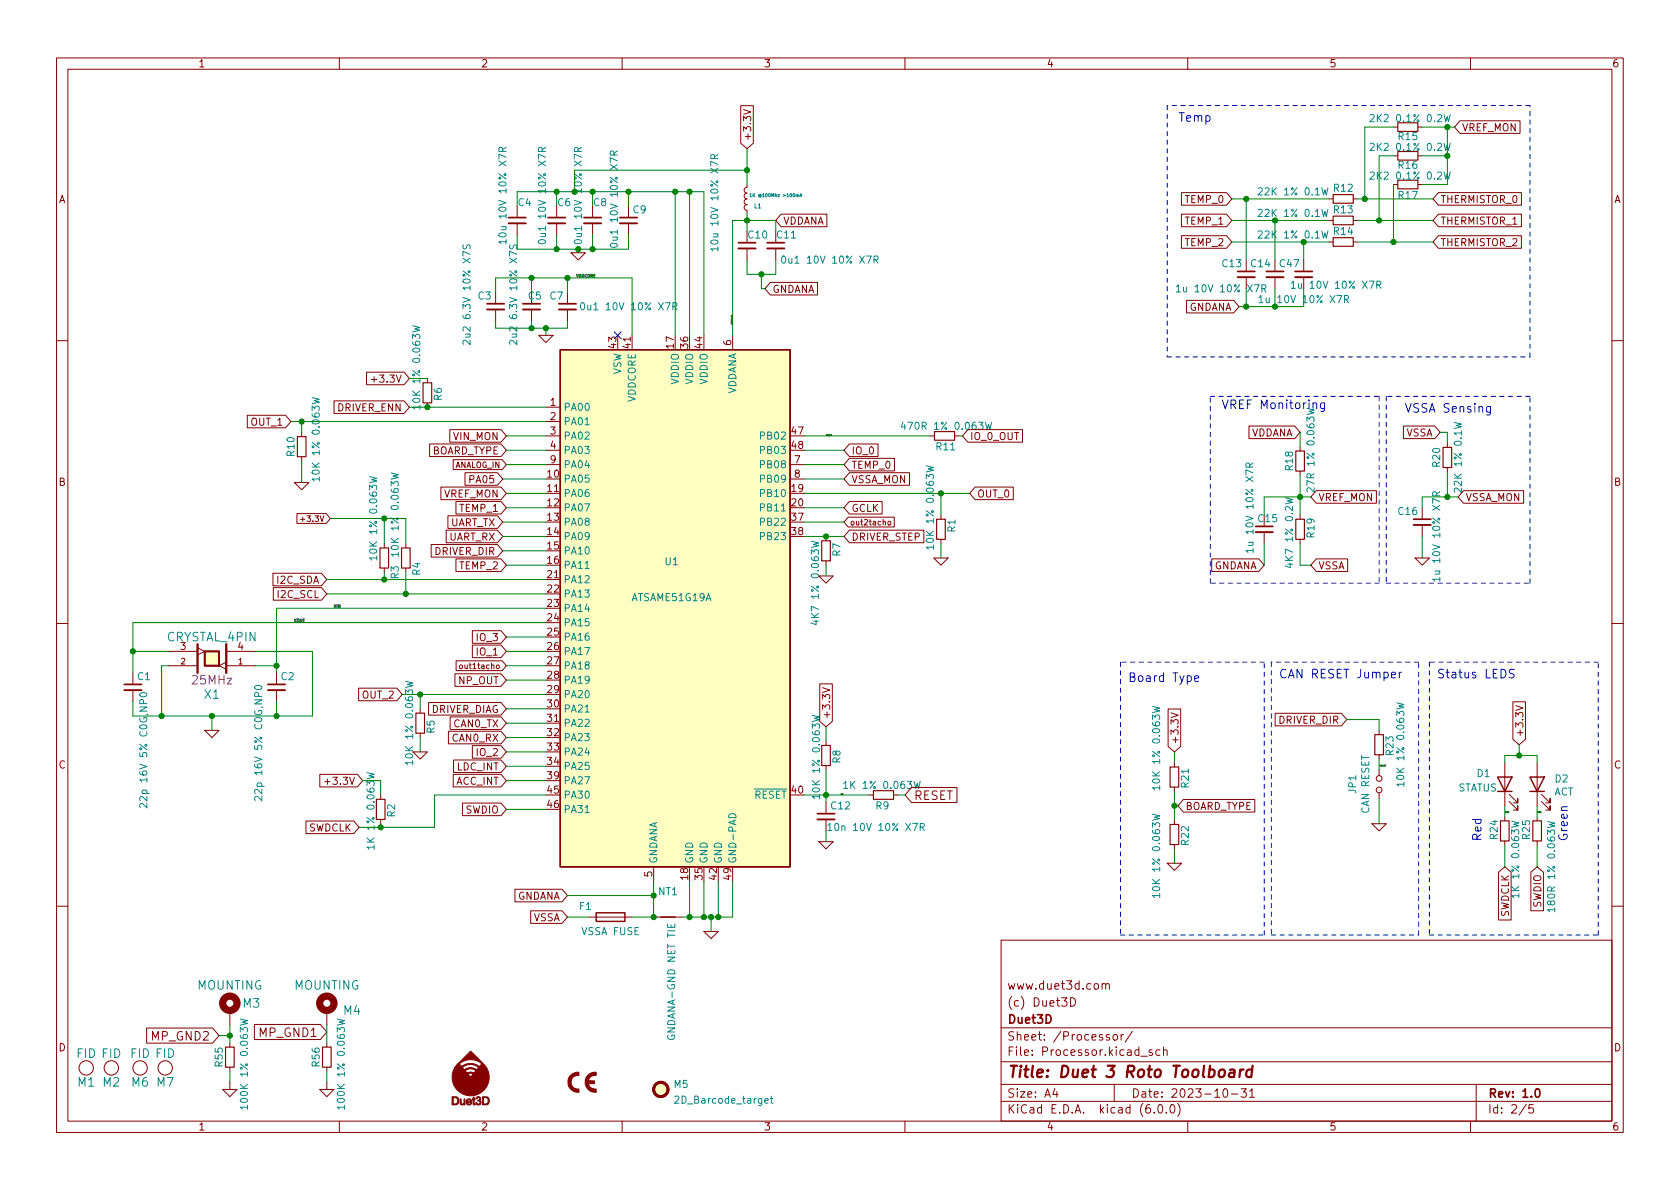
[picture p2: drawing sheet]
<svg xmlns="http://www.w3.org/2000/svg" width="297mm" height="210mm" viewBox="0 0 297 210" stroke-linecap="round" stroke-linejoin="round" font-family="sans-serif">
<g fill="none" stroke="#840000" stroke-width=".18">
<path d="M10 10.2h277v190.1h-277zM12 12.2h273v186.1h-273zM60 10.2v2M110 10.2v2M131 18.7h2.2v6.6l-1.1 1-1.1-1zM131.5 19.4l1.2 .4-1.2 .4M160 10.2v2M210 10.2v2M260 10.2v2M91.4 36.4v2.1M91.4 39.5v2M98.4 36.4v2.1"/>
<path d="M98.4 39.5v2M104.8 36.4v2.1M104.8 39.5v2M111.1 36.4v2.1M111.1 39.5v2M132.1 32.6v.5l-.4 .2-.1 .4 .1 .3 .4 .2-.3 .1-.2 .3 .1 .4 .4 .2-.4 .2-.1 .4 .2 .3 .3 .1-.4 .1-.1 .4 .1 .4 .4 .1v.5M138.1 37.9h8.1v2.2h-8.1l-.9-1.1zM208.9 34.1h8l.9 1.1-.9 1.1h-8zM208.9 37.9h8l.9 1.1-.9 1.1h-8zM234.9 39h.8M234.9 35.2h.8M239.3 39h.7"/>
<path d="M239.3 35.2h.7M246.4 22.5h.7M246.4 27.6h.7M246.4 32.6h.7M250.7 22.5h.8M250.7 27.6h.8M250.7 32.6h.8M254.3 37.9h14.7v2.2h-14.7l-.9-1.1zM254.3 34.1h14.7v2.2h-14.7l-.9-1.1zM258.1 21.4h10.7v2.2h-10.7l-.9-1.1zM87.6 51.7v2M87.6 54.7v2.1"/>
<path d="M94 51.7v2M94 54.7v2.1M95.2 59.3h2.6l-1.3 1.3zM100.3 51.7v2M100.3 54.7v2.1M101 44.7h2.5l-1.3 1.3zM111.8 59.3v2.5M129.5 59.3v2.5M132.1 40.9v2M132.1 43.9v2.1M136.2 49.9h8.3v2.3h-8.3l-.9-1.2zM137.2 40.9v2"/>
<path d="M137.2 43.9v2.1M208.9 41.7h8l.9 1.1-.9 1.1h-8zM209.8 53.1h8.3l1 1.1-1 1.1h-8.3zM220.3 46v2M220.3 49v2M225.4 46v2M225.4 49v2M230.5 46v2M230.5 49v2M234.9 42.8h.8M239.3 42.8h.7M254.3 41.7h14.7v2.2h-14.7l-.9-1.1z"/>
<path d="M10 60.2h2M43.7 73.4h6.8l.9 1.1-.9 1.2h-6.8zM53.3 76.4v.8M59.1 70.9h12.3l1 1.1-1 1.1h-12.3zM64.8 65.8h6.6l1 1.1-1 1.1h-6.6zM65.7 67.1h.9M75.6 66.9v.8M75.6 71.2v.8M76 78.5h12.6l.9 1.1-.9 1.1h-12.6zM79.5 76h9.1l.9 1.1-.9 1.1h-9.1zM96.5 72h2.6M96.5 74.5h2.6"/>
<path d="M96.5 77.1h2.6M96.5 79.6h2.6M150.2 78.5h5v2.2h-5l-1-1.1zM164.5 77.1h.7M168.8 77.1h.7M171.1 76h9.7v2.2h-9.7l-.9-1.1zM220.8 75.3h8.1l1 1.1-1 1.2h-8.1zM229.9 79v.8M248.1 75.3h5.6l.9 1.1-.9 1.2h-5.6zM255.9 78.4v.7M285 60.2h2M52.1 85.3h2.5l-1.3 1.3z"/>
<path d="M52.5 90.8h5.2l.7 .9-.7 .9h-5.2zM53.2 91.8h.7M53.3 80.8v.7M67.9 96.1v.8M71.8 96.1v.8M76.2 96.3h11.7l1 1.1-1 1.1h-11.7zM78 86.1h10.6l.9 1.1-.9 1.2h-10.6zM78.9 93.8h9l1 1.1-1 1.1h-9zM79.2 91.2h8.7l1 1.1-1 1.1h-8.7zM80.1 81.3h8.7l.7 .9-.7 .8h-8.7zM80.6 88.7h8l.9 1.1-.9 1.1h-8zM80.6 98.8h8l.9 1.1-.9 1.2h-8z"/>
<path d="M82.2 83.6h5.7l1 1.1-1 1.1h-5.7zM96.5 87.2h2.6M96.5 82.2h2.6M139.7 82.2h2.5M139.7 84.7h2.5M146 94.9v.7M146 99.2v.7M150 91.5h8.1v1.7h-8.1l-.8-.9zM150.2 81.1h7.9v2.2h-7.9l-1-1.1zM150.2 93.8h13.1v2.2h-13.1l-1-1.1zM150.2 83.6h10.6v2.2h-10.6l-1-1.1zM150.2 88.7h5.8v2.2h-5.8l-1-1.1z"/>
<path d="M157 92.3l.2-.1 .3 .1-.1 .5-.4-.1zM165.1 98.7h2.5l-1.2 1.2zM166.4 91.1v.7M166.4 95.4v.7M172.4 86.1h6.8v2.3h-6.8l-1-1.2zM214.2 98.8h8.4l.9 1.1-.9 1.2h-8.4zM223.5 91.1v2M223.5 94.1v2M229.9 83.3v.8M229.9 91.1v.7M229.9 95.4v.7M232.7 86.8h10.7v2.2h-10.7l-.9-1.1z"/>
<path d="M232.7 98.8h5.6v2.3h-5.6l-.9-1.2zM250.2 98.7h2.5l-1.2 1.2zM251.5 89.8v2M251.5 92.8v2.1M255.9 82.7v.7M258.8 86.8h10.6v2.2h-10.6l-1-1.1zM10 110.2h2M23.5 119v2M29.8 117.7h5.1M29.8 115.2h5.1M34.9 114.5l1.3 .7-1.3 .6M40 117.1l-1.3 .6 1.3 .7"/>
<path d="M40 117.7h5.1M40 115.2h5.1M48.3 101.4h8.5l1 1.1-1 1.1h-8.5zM48.3 103.9h8.5l1 1.1-1 1.1h-8.5zM48.9 119v2M67.9 100.5v.7M71.8 100.5v.7M80.4 119.2h8.2l.9 1.1-.9 1.1h-8.2zM80.6 116.9h8.2l.7 .8-.7 .9h-8.2zM81.3 117.7l.1-.1 .3 .1v.5l-.4-.1zM83.5 114.1h5.1l.9 1.1-.9 1.1h-5.1zM83.5 111.5h5.1l.9 1.1-.9 1.2h-5.1z"/>
<path d="M96.5 102.5h2.6M144.8 101.8h2.5l-1.3 1.3zM285 110.2h2M23.5 122v2.1M36.2 129.2h2.5l-1.2 1.2zM48.9 122v2.1M56.5 136.9h6.7l.9 1.1-.9 1.2h-6.7zM57.4 138.2h1M63.4 121.7h6.8l.9 1.1-.9 1.1h-6.8zM73 133h2.6l-1.3 1.2zM74.3 125.3v.8M74.3 129.7v.7"/>
<path d="M75.8 124.2h12.8l.9 1.1-.9 1.2h-12.8zM79.3 129.3h9.3l.9 1.1-.9 1.1h-9.3zM79.6 126.8h9l.9 1.1-.9 1.1h-9zM80.1 136.9h8.5l.9 1.1-.9 1.2h-8.5zM80.2 134.4h8.4l.9 1.1-.9 1.1h-8.4zM83.5 131.9h5.1l.9 1.1-.9 1.1h-5.1zM96.5 127.9h2.6M144.9 120.9h2.3v6.7l-1.2 .9-1.1-.9zM145.4 121.6l1.3 .4-1.3 .5M146 131.1v.7M146 135.4v.7M161.2 139.2h8v2.7h-8l-1.2-1.3z"/>
<path d="M206.5 125.4h2.3v6.6l-1.2 1-1.1-1zM207 126.1l1.3 .4-1.3 .4M207.6 134.9v.7M207.6 139.2v.7M225.5 126.1h11.7l.9 1.1-.9 1.2h-11.7zM243.8 129.2v.7M243.8 133.5v.7M243.8 136.1v1.1M266.1 134.9v7.6M267.5 124.1h2.2v6.6l-1.1 1-1.1-1zM268 124.8l1.3 .4-1.3 .4M271.8 134.9v7.6"/>
<path d="M54.1 145.2h8.4l1 1.1-1 1.1h-8.4zM67.3 140.6v.7M67.3 144.9v.8M81.8 142h6.8l.9 1.1-.9 1.1h-6.8zM91 157.3h8.4l.9 1.1-.9 1.1h-8.4zM115.6 153.3v2.5M144.8 148.8h2.5l-1.3 1.3zM146 141.9v2M146 144.9v2M153.7 140.6h.7M158 140.6h.7M206.4 152.6h2.5l-1.3 1.3z"/>
<path d="M207.6 145v.8M207.6 149.3v.8M209.2 141.4h12.7v2.2h-12.7l-.9-1.1zM242.6 145.7h2.5l-1.3 1.2zM243.8 140.2v1M265 154.2l1.1-.9 1.1 .9v8.5h-2.2zM266.1 144.4v.8M266.1 148.7v.8M266.8 141.7l1.6 1.6v-.8v.8h-.8M266.8 140.5l1.6 1.5v-.8v.8h-.8M270.7 154.2l1.1-.9 1.1 .9v6.9h-2.2zM271.8 144.4v.8"/>
<path d="M271.8 148.7v.8M272.5 141.7l1.6 1.6v-.8v.8h-.8M272.5 140.5l1.6 1.5v-.8v.8h-.8M10 160.2h2M40.6 178.7v2.5M57.8 178.7v2.5M93.8 161.1h5.6l.9 1.1-.9 1.1h-5.6zM104.1 162.2h7.7M115.6 162.2h5M124.5 164.7h2.5l-1.3 1.3zM177 166.3h108v32h-108zM189.3 176.4a.76 .76 0 0 1 .9 .8 .76 .76 0 0 1-.9 .7z"/>
<path d="M194.9 174.1l.2-.2 .3 .1 .1 .9M194.9 173.9v1M195.5 174.1l.2-.2 .4 .1v.9M285 160.2h2M25.9 181.8h11.7l1.1 1.3-1.1 1.4h-11.7zM40.6 191.4v1.3h1.3l-1.3 1.2-1.2-1.2h1.2M40.6 184.4v.8M40.6 188.7v.8M45 181.2h11.6l1.2 1.3-1.2 1.3h-11.6zM57.8 191.4v1.3h1.3l-1.3 1.2-1.3-1.2h1.3M57.8 184.4v.8M57.8 188.7v.8"/>
<path d="M60 198.3v2M110 198.3v2M160 198.3v2M177 194.8h108M177 191.8h108M177 187.8h108M177 181.8h108M186.5 192.5l-.4 1h1M186.9 193v1M196.1 183l-.3-.1-.2 .2v.3l.5 .1v.4h-.5M196.9 183.1l.2-.2 .4 .2 .1 .5-.2 .3h-.3l-.2-.1zM197 191.8v3"/>
<path d="M198.2 182.9v1M198.6 182.9l-.2 .1-.2 .2M200.2 182.4l-1.3 1.9M201.7 186.8h1.2M203.7 185.7l-.3-.1-.3 .2 .1 .3 .5 .1v.4h-.6M204.1 196.7v.1M204.9 195.4l.2-.1a.81 .81 0 0 1 .6 .7 .81 .81 0 0 1-.3 .8h-.2a.81 .81 0 0 1-.6-.6 .81 .81 0 0 1 .3-.8zM205.1 185.7l-.5-.1-.2 .3v.4l.1 .3h.6M205.7 185.8l.2-.2 .4 .1 .1 .9M205.7 185.1v1.5M206.2 196.7v.1M207.1 195.4l.1-.1a.81 .81 0 0 1 .6 .7 .81 .81 0 0 1-.3 .8h-.1a.81 .81 0 0 1-.6-.6 .81 .81 0 0 1 .3-.8z"/>
<path d="M208.2 195.1a1.72 1.72 0 0 1 0 2.3M210 198.3v2M216.4 192.6l.2-.1a.81 .81 0 0 1 .6 .7 .81 .81 0 0 1-.3 .8h-.2a.81 .81 0 0 1-.6-.6 .81 .81 0 0 1 .3-.8zM217.7 193.5h1.2M219.4 192.5h1l-.5 .6 .4 .1v.7l-.2 .1h-.5l-.2-.1M220.9 193l.5-.5v1.5M220.9 194h.9M260 198.3v2M261 191.8v6.5M269.9 195.3l-1.3 1.9M271.1 195.3h-.7l-.1 .7 .2-.1 .5 .1 .2 .2-.1 .5-.2 .1-.6-.1"/>
<circle cx="243.8" cy="137.7" r=".51"/>
<circle cx="243.8" cy="139.7" r=".51"/>
<circle cx="15.2" cy="188.8" r="1.27"/>
<circle cx="19.7" cy="188.8" r="1.27"/>
<circle cx="24.8" cy="188.8" r="1.27"/>
<circle cx="29.2" cy="188.8" r="1.27"/>
</g>
<g fill="none" stroke="#840000" stroke-width=".3">
<path d="M89.9 38.5h3.1M96.9 38.5h3M103.3 38.5h3M109.6 38.5h3M86.1 53.7h3.1M92.5 53.7h3M98.8 53.7h3.1M130.6 42.9h3M135.6 42.9h3.1M218.8 48h3.1M223.9 48h3M229 48h3"/>
<path d="M222 93.1h3M249.9 91.8h3.1M36.2 115.2h2.5v2.5h-2.5zM22 121h3M47.4 121h3M144.5 143.9h3.1M271.6 192.6l.2-.1a.82 .82 0 0 1 .6 .7 .82 .82 0 0 1-.3 .8h-.2a.81 .81 0 0 1-.6-.6 .81 .81 0 0 1 .3-.8z"/>
</g>
<path d="M217.5 189.2l.2-.1 .5 .1v1.3M218.3 189.6l-.7 .1a.4 .4 0 0 0-.3 .3 .4 .4 0 0 0 .2 .5l.7-.1M219.3 189.1l-.2 1.4M219.9 189.1l-.4 .1-.2 .3M221.4 189.2a.66 .66 0 0 0-1 .3l-.1 .6 .2 .3 .2 .1 .5-.1M221.5 188.5l-.3 2" fill="none" stroke="#840000" stroke-width=".4"/>
<g fill="#ffffc2" stroke="#ffffc2" stroke-width=".18">
<path d="M99.1 61.8h40.6v91.5h-40.6z"/>
<path d="M36.2 115.2h2.5v2.5h-2.5z"/>
<circle cx="116.8" cy="192.7" r="1.27"/>
</g>
<path d="M99.1 61.8h40.6v91.5h-40.6zM264.8 137.4h2.5l-1.2 2.5zM264.8 139.9h2.5M270.5 137.4h2.5l-1.2 2.5zM270.5 139.9h2.5M105.4 161.4h5.1v1.5h-5.1zM116.8 162.2h2.6" fill="none" stroke="#840000" stroke-width=".25"/>
<g fill="none" stroke="#008484" stroke-width=".18">
<path d="M88.9 26.8l-.1-.6-.2-.1h-.3l-.1 .7h1.3M89.5 26.1l-.6 .4M95.9 26.8l-.1-.6-.2-.1h-.3l-.1 .7h1.3M96.5 26.1l-.6 .4M102.2 26.8l-.1-.6-.1-.1h-.3l-.2 .7h1.3M102.8 26.1l-.6 .4M108.6 27.4l-.1-.6-.2-.1h-.3l-.1 .7h1.3M109.2 26.7l-.6 .4M126.3 28v-.6l-.2-.1-.3 .1-.1 .6h1.2M126.9 27.3l-.6 .4M132.6 34.4l.1-.2v.6M132.6 34.8h.3"/>
<path d="M141.4 34.8l.2-.6 .2 .6M141.5 34.6h.2M222.5 37.1l.4-.1 .3 .4-.8 .9h.8M222.5 33.3l.4-.1 .3 .4-.8 .9h.8M233.7 37l.3 1.3 .3-.9 .2 .9 .3-1.3M233.7 33.2l.3 1.3 .3-.9 .2 .9 .3-1.3M242.3 20.4l.4-.1 .3 .3-.8 .9h.8M242.3 25.5l.4-.2 .3 .4-.8 .9h.8M242.3 30.5l.4-.1 .3 .4-.8 .9h.8M255.3 20.3l.3 1.2 .3-.9 .2 .9 .3-1.2M255.3 25.3l.3 1.3 .3-.9 .2 .9 .3-1.3M255.3 30.4l.3 1.3 .3-.9 .2 .9 .3-1.3"/>
<path d="M73 57.6l1.2 .3-.9 .3 .9 .2-1.2 .3M81.9 43.3v.5l.1 .2h.3l.3-.6 .3-.1 .2 .2v.5M89.5 42.7h-1.3l.4 .4M89.5 42.4v.7M90.2 43.3l-.1 .5 .1 .2h.4l.2-.6 .3-.1 .3 .2-.1 .5M95.3 42.5a.69 .69 0 0 1 1.2 .3 .72 .72 0 0 1-1.3-.1zM101.7 42.5a.69 .69 0 0 1 1.1 .3 .72 .72 0 0 1-1.3-.1zM102.8 53.6l.1-.1a.68 .68 0 0 1 .5 .7 .68 .68 0 0 1-.5 .6l-.1-.1-.2-.4zM108 43.1a.69 .69 0 0 1 1.2 .3 .72 .72 0 0 1-1.3-.1zM119 54.2l.6-.1 .1-.1-.1-.4-.6-.1v1.3M119.3 54.2l.4 .6M126.9 44h-1.2l.3 .4"/>
<path d="M126.9 43.7v.7M138.3 45.4l.2-.1a.68 .68 0 0 1 .4 .6 .68 .68 0 0 1-.4 .6l-.2-.1-.1-.3zM154.5 45.9h.6l.2-.2-.1-.3-.7-.1v1.2M154.8 45.9l.5 .6M208 50.7l.4-.3v1.2M208 51.6h.7M222.5 40.9l.4-.1 .3 .4-.8 .9h.8M222.6 52.6l.4-.3v1.2M222.6 53.5h.7M223.1 51h.6l.1-.2v-.3l-.7-.1v1.2M223.4 51l.4 .6M228.3 50.1l.4-.4v1.3"/>
<path d="M228.3 51h.7M233.7 40.8l.3 1.3 .3-.9 .2 .9 .3-1.3M237.7 52.9h.6l.1-.2v-.3l-.7-.1v1.2M238 52.9l.4 .6M243.4 50.4l.6-.1 .2-.2-.1-.3-.7-.1v1.3M243.7 50.4l.5 .6M55.2 70.3l1.3 .3-1 .3 1 .2-1.3 .3M74.2 72h-1.2l.3 .4M74.2 71.6v.8M83.1 60.2v.7l-.9-.7-.3 .2 .1 .5M91.4 60.2v.7l-.9-.7-.4 .2 .1 .5M103.5 75.1h.7"/>
<path d="M159.7 74.6l-.3 .9h.7M174.2 74.7l.3 1.2 .3-.9 .2 .9 .3-1.2M257.1 74.7l1.3 .3-.9 .2 .9 .3-1.3 .3M56.5 84.7h-1.3l.3 .4M56.5 84.3v.8M65.3 84.3l1.3 .3-.9 .2 .9 .3-1.3 .3M66.6 98.7h-1.3l.4 .3M66.6 98.3v.7M69.2 83.6l1.2 .3-.9 .3 .9 .2-1.2 .3M70.4 98h-1.2l.3 .4M70.4 97.7v.7M143.4 95.7l1.3 .3-.9 .3 .9 .2-1.3 .3"/>
<path d="M163.8 82.4l1.2 .3-.9 .2 .9 .3-1.2 .3M165 96.8h-1.2l.3 .3M165 96.4v.7M220.9 82.6v-.6l-.2-.1h-.3l-.1 .7h1.3M221.6 97.4h-1.3l.3 .3M221.6 97v.7M221.6 81.9l-.7 .4M227.3 88l1.2 .3-.9 .3 .9 .2-1.2 .3M228.1 99.6v.8l-.9-.3M232.3 86.2v.8l-.9-.8-.3 .3 .1 .5M254 87.7l-.1-.6-.2-.1h-.3l-.1 .7h1.3M254.6 87l-.6 .4"/>
<path d="M258.4 86.3v.8l-.9-.8-.4 .2 .1 .5M103.5 100.5h.7M144.3 109.7v.8l-.9-.3M254.6 102.4h-1.3l.4 .4M254.6 102.1v.7M24.8 122.6a.69 .69 0 0 1 1.2 .3 .72 .72 0 0 1-1.3-.1zM45.1 121.4a.75 .75 0 0 1 1.2 .2 .72 .72 0 0 1-1.3-.1zM64.9 136.6l1.3 .3-.9 .3 .9 .2-1.3 .3M71.7 120.5l1.3 .3-.9 .2 .9 .3-1.3 .3M73 134.9h-1.3l.4 .3M73 134.5v.7M103.5 125.9h.7"/>
<path d="M143.6 126.5l1.3 .3-.9 .2 .9 .3-1.3 .3M149.2 138.5l.3-.3v1.2M149.2 139.4h.7M161.6 138.2l.3 1.2 .3-.9 .2 .9 .3-1.2M203.8 124.9l1.2 .3-.9 .3 .9 .2-1.2 .3M205 139.3h-1.2l.3 .4M205 139v.7M247 124.3l1.2 .3-.9 .2 .9 .3-1.2 .3M248.2 138.7h-1.2l.3 .3M248.2 138.3v.7M26 142.1v.8l-.9-.8-.4 .2 .1 .5M46.3 140.8v.8l-.9-.8-.4 .2 .1 .5"/>
<path d="M66.2 149.8h-1.3l.4 .4M66.2 149.4v.8M103.5 143.7h.7M128.9 144.1a.68 .68 0 0 1 .8-.2 .68 .68 0 0 1 .4 .7h-1.3zM144.9 140.9h-1.3l.4 .4M144.9 140.5v.8M146.4 146l.3-.4v1.3M146.4 146.9h.7M162.7 146.3l.6-.1 .1-.2v-.3l-.7-.1v1.3M163 146.3l.4 .6M203.8 144l1.2 .3-.9 .2 .9 .3-1.2 .3M205 158.4h-1.2l.3 .3"/>
<path d="M205 158v.7M267.3 145.2l1.2 .3-.9 .3 .9 .2-1.2 .3M268.5 158.4h-1.2l.3 .4M268.5 158v.8M273.6 145.3l1.3 .3-.9 .2 .9 .3-1.3 .3M118 163.4v.6h1.3v-.6M274.9 160.9h-1.3l.4 .3M274.9 160.5v.7M42.5 180.2l1.3 .3-1 .2 1 .3-1.3 .3M43.8 195.8h-1.3l.3 .4M43.8 195.4v.8M59.6 180.2l1.3 .3-.9 .2 .9 .3-1.3 .3"/>
<path d="M60.9 195.8h-1.3l.4 .4M60.9 195.4v.8M135.2 194.7l.6-.1v-.3l-.4-.1-.2 .2 .1 .6h.5M136.2 194.2h.5M136.4 193.8v1.1l.3 .2"/>
</g>
<g fill="#840000" stroke="#840000" stroke-width=".18">
<path d="M83.6 194.1l.2-.1v.3h.2v.2h-.2v.7h.2v.2l-.4-.2v-.7h-.1z"/>
<path d="M81.4 194.3h.1v.8l.2 .1 .3-.1v-.8h.2v1.1h-.1l-.1-.2-.2 .2-.4-.1z"/>
<path d="M85.3 193.9h.8l.3 .3 .1 .6-.2 .5-1 .1v-.2l.8-.1 .2-.3v-.4l-.2-.2-.6-.1v1.1h-.2z"/>
<path d="M79.9 193.9l.9 .1 .3 .3v.5a.52 .52 0 0 1-.5 .6h-.7v-.2l.9-.1 .1-.7-.2-.3h-.6v1.1h-.2z"/>
<path d="M82.5 194.5l.4-.2 .4 .1 .1 .5h-.8v.1l.2 .2 .6-.1-.1 .1-.2 .2-.4-.1-.3-.5 .8-.1-.1-.2h-.3l-.2 .3h-.2z"/>
<path d="M84.2 194.2l.3-.3 .4 .1 .1 .4-.2 .2a.32 .32 0 0 1 .2 .5l-.1 .2-.4 .1-.3-.3-.1-.1h.2a.29 .29 0 0 0 .2 .2 .29 .29 0 0 0 .3 0l.1-.4-.4-.1v-.2l.3-.1v-.3h-.3l-.2 .2h-.1z"/>
<path d="M80.7 188.3l.2-.1h.3l.4 .4 .9-.5h1l.7 .1 .6 .4 .4-.5-.1-.1-.9-.5-.7-.1-1.3 .1-1 .7h-.3l2.3-2.3 2.4 2.3 .6 .9 .2 .5a3.1 3.1 0 0 1-.1 1.9l-.6 1.2-.8 .6-.9 .4h-1.1a3.5 3.5 0 0 1-1.9-.8l-.3-.3a3.2 3.2 0 0 1-.7-2.6h2.8l.4 .5 .4-.5-.2-.2h-.4l-.2 .2h-2.8v-.2l.1-.4h2.2l.3 .4 .5-.2 .7 .2 .3-.4a1.47 1.47 0 0 0-1.9 0h-2.1l.3-.6h1.4l.3 .4 .6-.3 .6-.1 1 .4 .3-.4a2.17 2.17 0 0 0-2.9 0h-1.3z"/>
<path d="M100.9 190.1a1.86 1.86 0 0 1 1.5-.5v.6a1.22 1.22 0 0 0-1.4 1.2 1.22 1.22 0 0 0 1.4 1.2v.6a1.8 1.8 0 0 1-1.8-1 1.8 1.8 0 0 1 .3-2.1z"/>
<path d="M103.9 190.1a1.79 1.79 0 0 1 1.5-.5v.6a1.1 1.1 0 0 0-1.3 .9h1v.5l-1.1 .1a1.27 1.27 0 0 0 1.4 .9v.6a1.8 1.8 0 0 1-1.8-1 1.8 1.8 0 0 1 .3-2.1z"/>
</g>
<g fill="none" stroke="#840000" stroke-width=".2">
<path d="M235.7 38.2h3.6v1.5h-3.6zM235.7 34.4h3.6v1.5h-3.6zM247.1 21.7h3.6v1.5h-3.6zM247.1 26.8h3.6v1.5h-3.6zM247.1 31.9h3.6v1.5h-3.6zM235.7 42h3.6v1.6h-3.6zM52.6 77.2h1.5v3.6h-1.5zM74.8 67.7h1.5v3.5h-1.5zM165.2 76.3h3.6v1.5h-3.6zM229.1 79.8h1.5v3.5h-1.5zM255.1 79.1h1.6v3.6h-1.6zM67.2 96.9h1.5v3.6h-1.5z"/>
<path d="M71 96.9h1.5v3.6h-1.5zM145.3 95.6h1.5v3.6h-1.5zM165.6 91.8h1.5v3.6h-1.5zM229.1 91.8h1.5v3.6h-1.5zM73.5 126.1h1.6v3.6h-1.6zM145.3 131.8h1.5v3.6h-1.5zM154.4 139.8h3.6v1.5h-3.6zM206.9 135.6h1.5v3.6h-1.5zM243.1 129.9h1.5v3.6h-1.5zM66.5 141.3h1.6v3.6h-1.6zM206.9 145.8h1.5v3.5h-1.5zM265.3 145.2h1.5v3.5h-1.5z"/>
<path d="M271 145.2h1.5v3.5h-1.5zM39.9 185.2h1.5v3.5h-1.5zM57 185.2h1.5v3.5h-1.5z"/>
</g>
<g fill="none" stroke="#840000" stroke-width=".33">
<path d="M89.9 39.5h3.1M96.9 39.5h3M103.3 39.5h3M109.6 39.5h3M86.1 54.7h3.1M92.5 54.7h3M98.8 54.7h3.1M130.6 43.9h3M135.6 43.9h3.1M218.8 49h3.1M223.9 49h3M229 49h3"/>
<path d="M222 94.1h3M249.9 92.8h3.1M22 122h3M47.4 122h3M144.5 144.9h3.1"/>
</g>
<circle cx="116.8" cy="192.7" r="1.27" fill="none" stroke="#840000" stroke-width=".51"/>
<g fill="none" stroke="#840000" stroke-width="1.3">
<circle cx="40.6" cy="177.4" r="1.27"/>
<circle cx="57.8" cy="177.4" r="1.27"/>
</g>
<path d="M34.9 113.9v5.1M40 113.9v5.1" fill="none" stroke="#840000" stroke-width=".41"/>
<path d="M146.8 76.9l.1 .1M146.9 76.9v.1M147 76.9h.1M147 76.8l.1 .2M244.9 135.3l-.1 .1M244.9 135.3h.1M245 135.2v.3M149 140.4h.1M149 140.3l.1 .2M266.7 143.5v.2zM272.4 143.6v.1M272.4 143.7h.1" fill="none" stroke="#000" stroke-width=".18"/>
<path d="M232.2 71.4l.2-.2 .3 .1 .1 1M234.2 71.2v1.3l-.3 .3-.4-.1M234.2 71.3l-.4-.1-.3 .3v.5l.1 .2h.6M263.5 71.9v1.2l-.3 .3-.3-.1M263.5 71.9h-.4l-.3 .3v.4l.1 .2h.6M246 119.4l.7-.2v-.3h-.5l-.2 .2 .1 .7h.6M247.4 118.9v1M247.8 118.9h-.3l-.1 .3M267.7 118.4h-.6l-.3 .2 .2 .4 .6 .3v.4l-.2 .2-.6-.1M211.2 120l.7-.1v-.3l-.5-.1-.2 .2 .1 .7h.6" fill="none" stroke="#0000c2" stroke-width=".18"/>
<g fill="none" stroke="#0000c2" stroke-width=".18" stroke-dasharray=".8 .8">
<path d="M206.4 18.7v44.4M270.5 18.7h-64.1M206.4 63.1h64.1M214 70.1h29.8M243.8 70.1v33M245.1 70.1v33M270.5 63.1v-44.4M270.5 70.1h-25.4M198.1 117.1v48.2M214 103.1v-33M223.5 117.1h-25.4M224.8 117.1v48.2"/>
<path d="M243.8 103.1h-29.8M245.1 103.1h25.4M250.8 117.1h-26M252.7 117.1v48.2M270.5 103.1v-33M282.6 117.1h-29.9M198.1 165.3h25.4M223.5 165.3v-48.2M224.8 165.3h26M250.8 165.3v-48.2M252.7 165.3h29.9M282.6 165.3v-48.2"/>
</g>
<g fill="none" stroke="#008400" stroke-width=".18">
<path d="M91.4 36.4v-2.5h33.1v25.4M98.4 33.9v2.5M104.8 33.9v2.5M111.1 33.9v2.5M119.4 33.9v25.4M121.9 33.9v25.4M132.1 26.3v6.3M132.1 37.7v3.2M132.1 30.1h-30.5v3.8M217.8 35.2h17.1M217.8 39h17.1M220.3 35.2v10.8"/>
<path d="M225.4 39v7M240 35.2h13.4M240 39h13.4M246.4 27.6h-2.6v11.4M246.4 22.5h-5.1v12.7M246.4 32.6v10.2M251.5 27.6h4.4M251.5 22.5h5.7M255.9 22.5v10.1h-4.4M87.6 51.7v-2.6h24.2v10.2M87.6 56.8v1.2h12.7v-1.2M91.4 41.5v2.6h19.7v-2.6"/>
<path d="M94 49.1v2.6M94 56.8v1.2M96.5 58v1.3M98.4 41.5v2.6M100.3 49.1v2.6M102.2 44.1v.6M104.8 41.5v2.6M132.1 46v2.5h5.1v-2.5M134.6 48.5v2.5h.7M137.2 40.9v-1.9h-7.7v20.3M217.8 42.8h17.1M220.3 51v3.2"/>
<path d="M225.4 51v3.2M230.5 51v3.2h-11.4M230.5 42.8v3.2M240 42.8h13.4M51.4 74.5h45.1M53.3 74.5v1.9M72.4 72h24.1M72.4 66.9h3.2M89.5 79.6h7M89.5 77.1h7M142.2 79.6h7M142.2 77.1h22.3"/>
<path d="M169.5 77.1h.7M229.9 76.4v2.6M254.6 76.4h1.3v2M53.3 81.5v3.8M58.4 91.7h13.4v4.4M67.9 91.7v4.4M88.9 84.7h7.6M88.9 92.3h7.6M88.9 97.4h7.6M88.9 94.9h7.6M89.5 82.2h7M89.5 87.2h7"/>
<path d="M89.5 99.9h7M89.5 89.8h7M142.2 84.7h7M142.2 92.3h7M142.2 82.2h7M142.2 87.2h29.2M142.2 89.8h7M142.2 94.9h7M146 99.9v1.9M166.4 87.2v3.9M166.4 96.1v2.6M223.5 96.1v3.8"/>
<path d="M229.9 96.1v3.8h1.9M229.9 84.1v7M231.8 87.9h-8.3v3.2M251.5 94.9v3.8M255.9 83.4v4.5M257.8 87.9h-6.3v1.9M23.5 115.2h6.3M29.8 117.7h-1.2v8.9M45.1 117.7h3.8M45.1 115.2h10.1v11.4h-31.7v-2.5M57.8 102.5h38.7M57.8 105h38.7"/>
<path d="M67.9 101.2v1.3M71.8 101.2v3.8M89.5 117.7h7M89.5 115.2h7M89.5 112.6h7M96.5 107.6h-47.6v11.4M96.5 110.1h-73v8.9M37.5 126.6v2.6M48.9 124.1v2.5M64.1 138h3.2v2.6M71.1 122.8h25.4M74.3 122.8v2.5"/>
<path d="M74.3 130.4v2.6M89.5 120.3h7M89.5 125.3h7M89.5 127.9h7M89.5 130.4h7M89.5 133h7M89.5 135.5h7M89.5 138h7M146 128.5v2.6M146 136.1v5.8M207.6 133v1.9M207.6 139.9v5.1"/>
<path d="M238.1 127.2h5.7v2M243.8 134.2v1.9M266.1 134.9v-1.3h5.7v1.3M268.6 131.7v1.9M67.3 145.7v.6M89.5 143.1h7M96.5 140.6h-19.7v5.7h-13.3M100.3 158.4h15.3M115.6 155.8v6.4h-3.8M121.9 155.8v6.4M124.5 155.8v6.4M127 155.8v6.4"/>
<path d="M129.5 155.8v6.4h-8.9M142.2 140.6h11.5M146 146.9v1.9M158.7 140.6h1.3M207.6 150.1v2.5M207.6 142.5h.7M243.8 141.2v4.5M266.1 142.5v1.9M266.1 149.5v3.8M271.8 142.5v1.9M271.8 149.5v3.8M100.3 162.2h3.8"/>
<path d="M125.7 162.2v2.5M38.7 183.1h1.9M40.6 181.2v3.2M40.6 189.5v1.9M57.8 181.2v3.2M57.8 189.5v1.9"/>
</g>
<path d="M108.6 58.7l1.2 1.2M109.8 58.7l-1.2 1.2" fill="none" stroke="#000084" stroke-width=".18"/>
<g fill="#008400" stroke="#008400" stroke-width=".18">
<circle cx="146" cy="94.9" r=".46"/>
<circle cx="166.4" cy="87.2" r=".46"/>
<circle cx="132.1" cy="30.1" r=".46"/>
<circle cx="255.9" cy="27.6" r=".46"/>
<circle cx="255.9" cy="22.5" r=".46"/>
<circle cx="220.3" cy="35.2" r=".46"/>
<circle cx="225.4" cy="39" r=".46"/>
<circle cx="241.3" cy="35.2" r=".46"/>
<circle cx="207.6" cy="142.5" r=".46"/>
<circle cx="220.3" cy="54.2" r=".46"/>
<circle cx="225.4" cy="54.2" r=".46"/>
<circle cx="229.9" cy="87.9" r=".46"/>
<circle cx="243.8" cy="39" r=".46"/>
<circle cx="230.5" cy="42.8" r=".46"/>
<circle cx="246.4" cy="42.8" r=".46"/>
<circle cx="268.6" cy="133.6" r=".46"/>
<circle cx="255.9" cy="87.9" r=".46"/>
<circle cx="124.5" cy="162.2" r=".46"/>
<circle cx="125.7" cy="162.2" r=".46"/>
<circle cx="146" cy="140.6" r=".46"/>
<circle cx="127" cy="162.2" r=".46"/>
<circle cx="121.9" cy="162.2" r=".46"/>
<circle cx="74.3" cy="122.8" r=".46"/>
<circle cx="115.6" cy="162.2" r=".46"/>
<circle cx="115.6" cy="158.4" r=".46"/>
<circle cx="71.8" cy="105" r=".46"/>
<circle cx="53.3" cy="74.5" r=".46"/>
<circle cx="104.8" cy="33.9" r=".46"/>
<circle cx="132.1" cy="39" r=".46"/>
<circle cx="111.1" cy="33.9" r=".46"/>
<circle cx="119.4" cy="33.9" r=".46"/>
<circle cx="134.6" cy="48.5" r=".46"/>
<circle cx="121.9" cy="33.9" r=".46"/>
<circle cx="48.9" cy="117.7" r=".46"/>
<circle cx="23.5" cy="115.2" r=".46"/>
<circle cx="96.5" cy="58" r=".46"/>
<circle cx="94" cy="49.1" r=".46"/>
<circle cx="100.3" cy="49.1" r=".46"/>
<circle cx="98.4" cy="44.1" r=".46"/>
<circle cx="102.2" cy="44.1" r=".46"/>
<circle cx="104.8" cy="44.1" r=".46"/>
<circle cx="98.4" cy="33.9" r=".46"/>
<circle cx="94" cy="58" r=".46"/>
<circle cx="75.6" cy="72" r=".46"/>
<circle cx="67.9" cy="102.5" r=".46"/>
<circle cx="67.9" cy="91.7" r=".46"/>
<circle cx="48.9" cy="126.6" r=".46"/>
<circle cx="67.3" cy="146.3" r=".46"/>
<circle cx="37.5" cy="126.6" r=".46"/>
<circle cx="28.6" cy="126.6" r=".46"/>
<circle cx="40.6" cy="183.1" r=".46"/>
</g>
<text font-size="2.8" fill="#840000" x="178" y="190.6">Title: Duet 3 Roto Toolboard</text>
<g font-size="2.1" fill="#0000c2">
<text x="208.3" y="21.5">Temp</text>
<text x="215.9" y="72.3">VREF Monitoring</text>
<text x="248.3" y="73">VSSA Sensing</text>
<text x="226.1" y="120">CAN RESET Jumper</text>
<text x="254" y="120">Status LEDS</text>
<text x="199.4" y="120.6">Board Type</text>
<text x="261.9" y="148.8" transform="rotate(-90 261.9 148.8)">Red</text>
<text x="277.2" y="148.8" transform="rotate(-90 277.2 148.8)">Green</text>
</g>
<g font-size="2.1" fill="#008484">
<text x="29.5" y="113.4">CRYSTAL_4PIN</text>
<text x="36.2" y="123.6">X1</text>
<text x="34.9" y="175">MOUNTING</text>
<text x="43" y="178.2">M3</text>
<text x="52" y="175">MOUNTING</text>
<text x="60.8" y="179.4">M4</text>
<text x="13.5" y="187.1">FID FID</text>
<text x="23.1" y="187.1">FID FID</text>
<text x="13.8" y="192.1">M1</text>
<text x="18.2" y="192.1">M2</text>
<text x="23.3" y="192.1">M6</text>
<text x="27.7" y="192.1">M7</text>
</g>
<text font-size="2.1" fill="#840084" x="34.1" y="121">25MHz</text>
<g font-size="2.1" fill="#840000">
<text x="161.5" y="141.5">RESET</text>
<text x="178" y="178">(c) Duet3D</text>
<text x="178" y="175">www.duet3d.com</text>
<text x="27" y="184">MP_GND2</text>
<text x="46" y="183.4">MP_GND1</text>
<text x="178" y="184">Sheet: /Processor/</text>
<text x="178" y="181">Duet3D</text>
<text x="178" y="186.7">File: Processor.kicad_sch</text>
<text x="178" y="196.9">KiCad E.D.A. kicad (6.0.0)</text>
<text x="178" y="194.1">Size: A4</text>
<text x="200" y="194.1">Date: 2023-10-31</text>
<text x="263" y="194.1">Rev: 1.0</text>
<text x="263" y="196.9">Id: 2/5</text>
</g>
<g font-size="1.8" fill="#840000">
<text x="35" y="11.9">1</text>
<text x="85" y="11.9">2</text>
<text x="135" y="11.9">3</text>
<text x="185" y="11.9">4</text>
<text x="235" y="11.9">5</text>
<text x="285" y="11.9">6</text>
<text x="258.4" y="23.2">VREF_MON</text>
<text x="132.8" y="25" transform="rotate(-90 132.8 25)">+3.3V</text>
<text x="10.3" y="35.9">A</text>
<text x="209.7" y="35.9">TEMP_0</text>
<text x="254.6" y="35.9">THERMISTOR_0</text>
<text x="285.3" y="35.9">A</text>
<text x="138.4" y="39.7">VDDANA</text>
<text x="209.7" y="39.7">TEMP_1</text>
<text x="254.6" y="39.7">THERMISTOR_1</text>
<text x="209.7" y="43.5">TEMP_2</text>
<text x="254.6" y="43.5">THERMISTOR_2</text>
<text x="136.5" y="51.8">GNDANA</text>
<text x="210" y="54.9">GNDANA</text>
<text x="109" y="61.6" transform="rotate(-90 109 61.6)">43</text>
<text x="111.5" y="61.6" transform="rotate(-90 111.5 61.6)">41</text>
<text x="119.1" y="61.6" transform="rotate(-90 119.1 61.6)">17</text>
<text x="121.7" y="61.6" transform="rotate(-90 121.7 61.6)">36</text>
<text x="124.2" y="61.6" transform="rotate(-90 124.2 61.6)">44</text>
<text x="129.3" y="61.1" transform="rotate(-90 129.3 61.1)">6</text>
<text x="66.4" y="67.6">+3.3V</text>
<text x="97.3" y="71.7">1</text>
<text x="44.5" y="75.3">OUT_1</text>
<text x="59.7" y="72.7">DRIVER_ENN</text>
<text x="80.2" y="77.8">VIN_MON</text>
<text x="97.3" y="74.3">2</text>
<text x="97.3" y="76.8">3</text>
<text x="140" y="76.8">47</text>
<text x="171.4" y="77.8">IO_0_OUT</text>
<text x="221" y="77.2">VDDANA</text>
<text x="248.5" y="77.2">VSSA</text>
<text x="76.2" y="80.3">BOARD_TYPE</text>
<text x="97.3" y="79.4">4</text>
<text x="97.3" y="81.9">9</text>
<text x="140" y="79.4">48</text>
<text x="140.5" y="81.9">7</text>
<text x="150.5" y="82.9">TEMP_0</text>
<text x="150.5" y="80.3">IO_0</text>
<text x="10.3" y="85.9">B</text>
<text x="78.4" y="88">VREF_MON</text>
<text x="83.2" y="85.4">PA05</text>
<text x="96.8" y="84.4">10</text>
<text x="96.8" y="87">11</text>
<text x="96.8" y="89.5">12</text>
<text x="140" y="87">19</text>
<text x="140" y="89.5">20</text>
<text x="140.5" y="84.4">8</text>
<text x="150.5" y="85.4">VSSA_MON</text>
<text x="172.7" y="88">OUT_0</text>
<text x="233" y="88.6">VREF_MON</text>
<text x="259.1" y="88.6">VSSA_MON</text>
<text x="285.3" y="85.9">B</text>
<text x="79.3" y="95.6">UART_RX</text>
<text x="79.5" y="93">UART_TX</text>
<text x="81.4" y="90.5">TEMP_1</text>
<text x="96.8" y="92.1">13</text>
<text x="96.8" y="94.6">14</text>
<text x="140" y="92.1">37</text>
<text x="140" y="94.6">38</text>
<text x="150.5" y="95.6">DRIVER_STEP</text>
<text x="150.5" y="90.5">GCLK</text>
<text x="76.9" y="98.1">DRIVER_DIR</text>
<text x="81.4" y="100.7">TEMP_2</text>
<text x="96.8" y="97.1">15</text>
<text x="96.8" y="99.7">16</text>
<text x="214.5" y="100.7">GNDANA</text>
<text x="233" y="100.7">VSSA</text>
<text x="49" y="103.2">I2C_SDA</text>
<text x="49.2" y="105.7">I2C_SCL</text>
<text x="96.8" y="102.2">21</text>
<text x="96.8" y="104.8">22</text>
<text x="96.8" y="107.3">23</text>
<text x="84.4" y="113.4">IO_3</text>
<text x="96.8" y="109.8">24</text>
<text x="96.8" y="112.4">25</text>
<text x="31.9" y="114.9">3</text>
<text x="42.1" y="114.9">4</text>
<text x="84.4" y="115.9">IO_1</text>
<text x="96.8" y="114.9">26</text>
<text x="96.8" y="117.5">27</text>
<text x="64.1" y="123.5">OUT_2</text>
<text x="81.1" y="121">NP_OUT</text>
<text x="96.8" y="120">28</text>
<text x="96.8" y="122.5">29</text>
<text x="96.8" y="125.1">30</text>
<text x="76.2" y="126.1">DRIVER_DIAG</text>
<text x="80" y="131.1">CAN0_RX</text>
<text x="80.2" y="128.6">CAN0_TX</text>
<text x="96.8" y="127.6">31</text>
<text x="96.8" y="130.2">32</text>
<text x="146.8" y="127.2" transform="rotate(-90 146.8 127.2)">+3.3V</text>
<text x="208.4" y="131.7" transform="rotate(-90 208.4 131.7)">+3.3V</text>
<text x="226.1" y="128">DRIVER_DIR</text>
<text x="269.3" y="130.4" transform="rotate(-90 269.3 130.4)">+3.3V</text>
<text x="10.3" y="135.9">C</text>
<text x="80.8" y="136.2">LDC_INT</text>
<text x="84.4" y="133.7">IO_2</text>
<text x="96.8" y="132.7">33</text>
<text x="96.8" y="135.2">34</text>
<text x="96.8" y="137.8">39</text>
<text x="285.3" y="135.9">C</text>
<text x="58.2" y="138.8">+3.3V</text>
<text x="80.6" y="138.8">ACC_INT</text>
<text x="82.3" y="143.8">SWDIO</text>
<text x="96.8" y="140.3">45</text>
<text x="96.8" y="142.9">46</text>
<text x="140" y="140.3">40</text>
<text x="209.5" y="143.2">BOARD_TYPE</text>
<text x="54.5" y="147">SWDCLK</text>
<text x="115.3" y="155" transform="rotate(-90 115.3 155)">5</text>
<text x="121.7" y="155.5" transform="rotate(-90 121.7 155.5)">18</text>
<text x="124.2" y="155.5" transform="rotate(-90 124.2 155.5)">35</text>
<text x="126.7" y="155.5" transform="rotate(-90 126.7 155.5)">42</text>
<text x="129.3" y="155.5" transform="rotate(-90 129.3 155.5)">49</text>
<text x="91.3" y="159.1">GNDANA</text>
<text x="272.5" y="160.5" transform="rotate(-90 272.5 160.5)">SWDIO</text>
<text x="94.2" y="162.9">VSSA</text>
<text x="266.8" y="162.3" transform="rotate(-90 266.8 162.3)">SWDCLK</text>
<text x="10.3" y="185.9">D</text>
<text x="285.3" y="185.9">D</text>
<text x="35" y="199.9">1</text>
<text x="85" y="199.9">2</text>
<text x="135" y="199.9">3</text>
<text x="185" y="199.9">4</text>
<text x="235" y="199.9">5</text>
<text x="285" y="199.9">6</text>
</g>
<g font-size="1.8" fill="#008484">
<text x="243.1" y="21.6">2K2 0.1% 0.2W</text>
<text x="243.1" y="26.7">2K2 0.1% 0.2W</text>
<text x="247.3" y="24.8">R15</text>
<text x="247.3" y="29.8">R16</text>
<text x="223.1" y="34.5">22K 1% 0.1W</text>
<text x="235.9" y="33.9">R12</text>
<text x="243.1" y="31.7">2K2 0.1% 0.2W</text>
<text x="247.3" y="35.2">R17</text>
<text x="89.5" y="41.9" transform="rotate(-90 89.5 41.9)">10u 10V 10% X7R</text>
<text x="91.6" y="36.4">C4</text>
<text x="96.5" y="41.9" transform="rotate(-90 96.5 41.9)">0u1 10V 10% X7R</text>
<text x="98.6" y="36.4">C6</text>
<text x="105" y="36.4">C8</text>
<text x="111.9" y="37.7">C9</text>
<text x="223.1" y="38.3">22K 1% 0.1W</text>
<text x="235.9" y="37.7">R13</text>
<text x="235.9" y="41.5">R14</text>
<text x="109.2" y="42.5" transform="rotate(-90 109.2 42.5)">0u1 10V 10% X7R</text>
<text x="127" y="43.2" transform="rotate(-90 127 43.2)">10u 10V 10% X7R</text>
<text x="132.3" y="42.2">C10</text>
<text x="137.4" y="42.2">C11</text>
<text x="139.4" y="46.6">0u1 10V 10% X7R</text>
<text x="216.2" y="47.2">C13</text>
<text x="221.2" y="47.2">C14</text>
<text x="223.1" y="42.2">22K 1% 0.1W</text>
<text x="226.3" y="47.2">C47</text>
<text x="84.5" y="53">C3</text>
<text x="93.4" y="53">C5</text>
<text x="97.2" y="53">C7</text>
<text x="209.1" y="51.7">1u 10V 10% X7R</text>
<text x="223.7" y="53.6">1u 10V 10% X7R</text>
<text x="229.4" y="51">1u 10V 10% X7R</text>
<text x="83.2" y="59.6" transform="rotate(-90 83.2 59.6)">2u2 6.3V 10% X7S</text>
<text x="91.4" y="59.6" transform="rotate(-90 91.4 59.6)">2u2 6.3V 10% X7S</text>
<text x="103.8" y="54.9">0u1 10V 10% X7R</text>
<text x="74.3" y="71.5" transform="rotate(-90 74.3 71.5)">10K 1% 0.063W</text>
<text x="78.1" y="70.8" transform="rotate(-90 78.1 70.8)">R6</text>
<text x="109.9" y="66.4" transform="rotate(-90 109.9 66.4)">VSW</text>
<text x="112.4" y="71.2" transform="rotate(-90 112.4 71.2)">VDDCORE</text>
<text x="120" y="68" transform="rotate(-90 120 68)">VDDIO</text>
<text x="122.6" y="68" transform="rotate(-90 122.6 68)">VDDIO</text>
<text x="125.1" y="68" transform="rotate(-90 125.1 68)">VDDIO</text>
<text x="130.2" y="69.9" transform="rotate(-90 130.2 69.9)">VDDANA</text>
<text x="99.6" y="72.6">PA00</text>
<text x="99.6" y="75.2">PA01</text>
<text x="99.6" y="77.7">PA02</text>
<text x="134.8" y="77.7">PB02</text>
<text x="160.4" y="76">470R 1% 0.063W</text>
<text x="52.1" y="80.6" transform="rotate(-90 52.1 80.6)">R10</text>
<text x="99.6" y="80.3">PA03</text>
<text x="99.6" y="82.8">PA04</text>
<text x="134.8" y="80.3">PB03</text>
<text x="134.8" y="82.8">PB08</text>
<text x="165.6" y="79.6">R11</text>
<text x="228.6" y="83.2" transform="rotate(-90 228.6 83.2)">R18</text>
<text x="254.6" y="82.5" transform="rotate(-90 254.6 82.5)">R20</text>
<text x="56.5" y="84.2" transform="rotate(-90 56.5 84.2)">10K 1% 0.063W</text>
<text x="99.6" y="85.3">PA05</text>
<text x="99.6" y="87.9">PA06</text>
<text x="134.8" y="87.9">PB10</text>
<text x="134.8" y="85.3">PB09</text>
<text x="232.4" y="86.1" transform="rotate(-90 232.4 86.1)">27R 1% 0.063W</text>
<text x="258.4" y="86.3" transform="rotate(-90 258.4 86.3)">22K 1% 0.1W</text>
<text x="99.6" y="90.4">PA07</text>
<text x="99.6" y="93">PA08</text>
<text x="99.6" y="95.5">PA09</text>
<text x="134.8" y="90.4">PB11</text>
<text x="134.8" y="93">PB22</text>
<text x="134.8" y="95.5">PB23</text>
<text x="168.9" y="94.1" transform="rotate(-90 168.9 94.1)">R1</text>
<text x="222.5" y="92.3">C15</text>
<text x="232.4" y="95" transform="rotate(-90 232.4 95)">R19</text>
<text x="247.3" y="91.1">C16</text>
<text x="66.7" y="98.1" transform="rotate(-90 66.7 98.1)">10K 1% 0.063W</text>
<text x="70.5" y="97.5" transform="rotate(-90 70.5 97.5)">10K 1% 0.063W</text>
<text x="74.3" y="101.7" transform="rotate(-90 74.3 101.7)">R4</text>
<text x="99.6" y="98">PA10</text>
<text x="99.6" y="100.6">PA11</text>
<text x="117.6" y="99.9">U1</text>
<text x="148.6" y="98.3" transform="rotate(-90 148.6 98.3)">R7</text>
<text x="165.1" y="96.2" transform="rotate(-90 165.1 96.2)">10K 1% 0.063W</text>
<text x="221.6" y="96.6" transform="rotate(-90 221.6 96.6)">1u 10V 10% X7R</text>
<text x="228.6" y="99.7" transform="rotate(-90 228.6 99.7)">4K7 1% 0.2W</text>
<text x="254.6" y="101.7" transform="rotate(-90 254.6 101.7)">1u 10V 10% X7R</text>
<text x="70.5" y="102.3" transform="rotate(-90 70.5 102.3)">R3</text>
<text x="99.6" y="103.1">PA12</text>
<text x="99.6" y="105.7">PA13</text>
<text x="111.7" y="106.3">ATSAME51G19A</text>
<text x="99.6" y="108.2">PA14</text>
<text x="99.6" y="110.7">PA15</text>
<text x="99.6" y="113.3">PA16</text>
<text x="144.8" y="109.6" transform="rotate(-90 144.8 109.6)">4K7 1% 0.063W</text>
<text x="99.6" y="115.8">PA17</text>
<text x="99.6" y="118.4">PA18</text>
<text x="24.3" y="120.3">C1</text>
<text x="49.7" y="120.3">C2</text>
<text x="99.6" y="120.9">PA19</text>
<text x="99.6" y="123.4">PA20</text>
<text x="99.6" y="126">PA21</text>
<text x="76.8" y="129.6" transform="rotate(-90 76.8 129.6)">R5</text>
<text x="99.6" y="128.5">PA22</text>
<text x="99.6" y="131.1">PA23</text>
<text x="73" y="134.3" transform="rotate(-90 73 134.3)">10K 1% 0.063W</text>
<text x="99.6" y="133.6">PA24</text>
<text x="99.6" y="136.1">PA25</text>
<text x="148.6" y="134.9" transform="rotate(-90 148.6 134.9)">R8</text>
<text x="246.4" y="133.5" transform="rotate(-90 246.4 133.5)">R23</text>
<text x="261.2" y="137.4">D1</text>
<text x="26" y="141.5" transform="rotate(-90 26 141.5)">22p 16V 5% C0G,NP0</text>
<text x="46.4" y="140.3" transform="rotate(-90 46.4 140.3)">22p 16V 5% C0G,NP0</text>
<text x="99.6" y="138.7">PA27</text>
<text x="99.6" y="141.2">PA30</text>
<text x="99.6" y="143.8">PA31</text>
<text x="131.9" y="141.2">~{RESET}</text>
<text x="145" y="140.3" transform="rotate(-90 145 140.3)">10K 1% 0.063W</text>
<text x="147" y="143.1">C12</text>
<text x="150" y="139.5">1K 1% 0.063W</text>
<text x="154.9" y="143.1">R9</text>
<text x="205.1" y="138.8" transform="rotate(-90 205.1 138.8)">10K 1% 0.063W</text>
<text x="210.2" y="139.2" transform="rotate(-90 210.2 139.2)">R21</text>
<text x="239.8" y="140.3" transform="rotate(-90 239.8 140.3)">JP1</text>
<text x="242.1" y="143.8" transform="rotate(-90 242.1 143.8)">CAN RESET</text>
<text x="248.3" y="138.1" transform="rotate(-90 248.3 138.1)">10K 1% 0.063W</text>
<text x="257.7" y="139.9">STATUS</text>
<text x="274.7" y="140.7">ACT</text>
<text x="275" y="138.3">D2</text>
<text x="66.2" y="149.4" transform="rotate(-90 66.2 149.4)">1K 1% 0.063W</text>
<text x="69.8" y="144.5" transform="rotate(-90 69.8 144.5)">R2</text>
<text x="147.6" y="146.9">10n 10V 10% X7R</text>
<text x="210.2" y="149.4" transform="rotate(-90 210.2 149.4)">R22</text>
<text x="264.8" y="148.4" transform="rotate(-90 264.8 148.4)">R24</text>
<text x="270.5" y="148.4" transform="rotate(-90 270.5 148.4)">R25</text>
<text x="116.2" y="152.8" transform="rotate(-90 116.2 152.8)">GNDANA</text>
<text x="122.6" y="152.8" transform="rotate(-90 122.6 152.8)">GND</text>
<text x="125.1" y="152.8" transform="rotate(-90 125.1 152.8)">GND</text>
<text x="127.6" y="152.8" transform="rotate(-90 127.6 152.8)">GND</text>
<text x="130.2" y="152.8" transform="rotate(-90 130.2 152.8)">GND-PAD</text>
<text x="102.5" y="160.9">F1</text>
<text x="116.4" y="158.3">NT1</text>
<text x="205.1" y="157.8" transform="rotate(-90 205.1 157.8)">10K 1% 0.063W</text>
<text x="268.6" y="158" transform="rotate(-90 268.6 158)">1K 1% 0.063W</text>
<text x="275" y="160.2" transform="rotate(-90 275 160.2)">180R 1% 0.063W</text>
<text x="102.9" y="165.3">VSSA FUSE</text>
<text x="119.4" y="183.4" transform="rotate(-90 119.4 183.4)">GNDANA-GND NET TIE</text>
<text x="39.4" y="188.6" transform="rotate(-90 39.4 188.6)">R55</text>
<text x="56.5" y="188.6" transform="rotate(-90 56.5 188.6)">R56</text>
<text x="43.8" y="195.1" transform="rotate(-90 43.8 195.1)">100K 1% 0.063W</text>
<text x="61" y="195.1" transform="rotate(-90 61 195.1)">100K 1% 0.063W</text>
<text x="119.2" y="192.4">M5</text>
<text x="119.8" y="195.2">2D_Barcode_target</text>
</g>
<text font-size="1.8" fill="#008400" x="102.9" y="41.9" transform="rotate(-90 102.9 41.9)">0u1 10V 10% X7R</text>
<g font-size="1.4" fill="#840000">
<text x="80.3" y="82.7">ANALOG_IN</text>
<text x="53.8" y="92.3">+3.3V</text>
<text x="150.2" y="92.9">out2tacho</text>
<text x="32" y="117.5">2</text>
<text x="42.2" y="117.5">1</text>
<text x="82" y="118.3">out1tacho</text>
</g>
<text font-size="1.1" fill="#008484" x="133.4" y="36.8">L1</text>
<text font-size=".8" fill="#008484" x="133.2" y="34.8">1K @100Mhz &gt;100mA</text>
<g font-size=".7">
<text x="101.9" y="49">VDDCORE</text>
<text x="59.1" y="107.5">XIN</text>
<text x="52" y="110">XOUT</text>
</g>
<g font-size=".3">
<text x="129.5" y="57.4" transform="rotate(-90 129.5 57.4)">VDDANA_IN</text>
<text x="146" y="77">io0out</text>
<text x="243.8" y="135.5">can_rst</text>
<text x="148.6" y="140.5">rst</text>
<text x="266.1" y="143.7">led0</text>
<text x="271.8" y="143.7">led1</text>
</g>
</svg>
